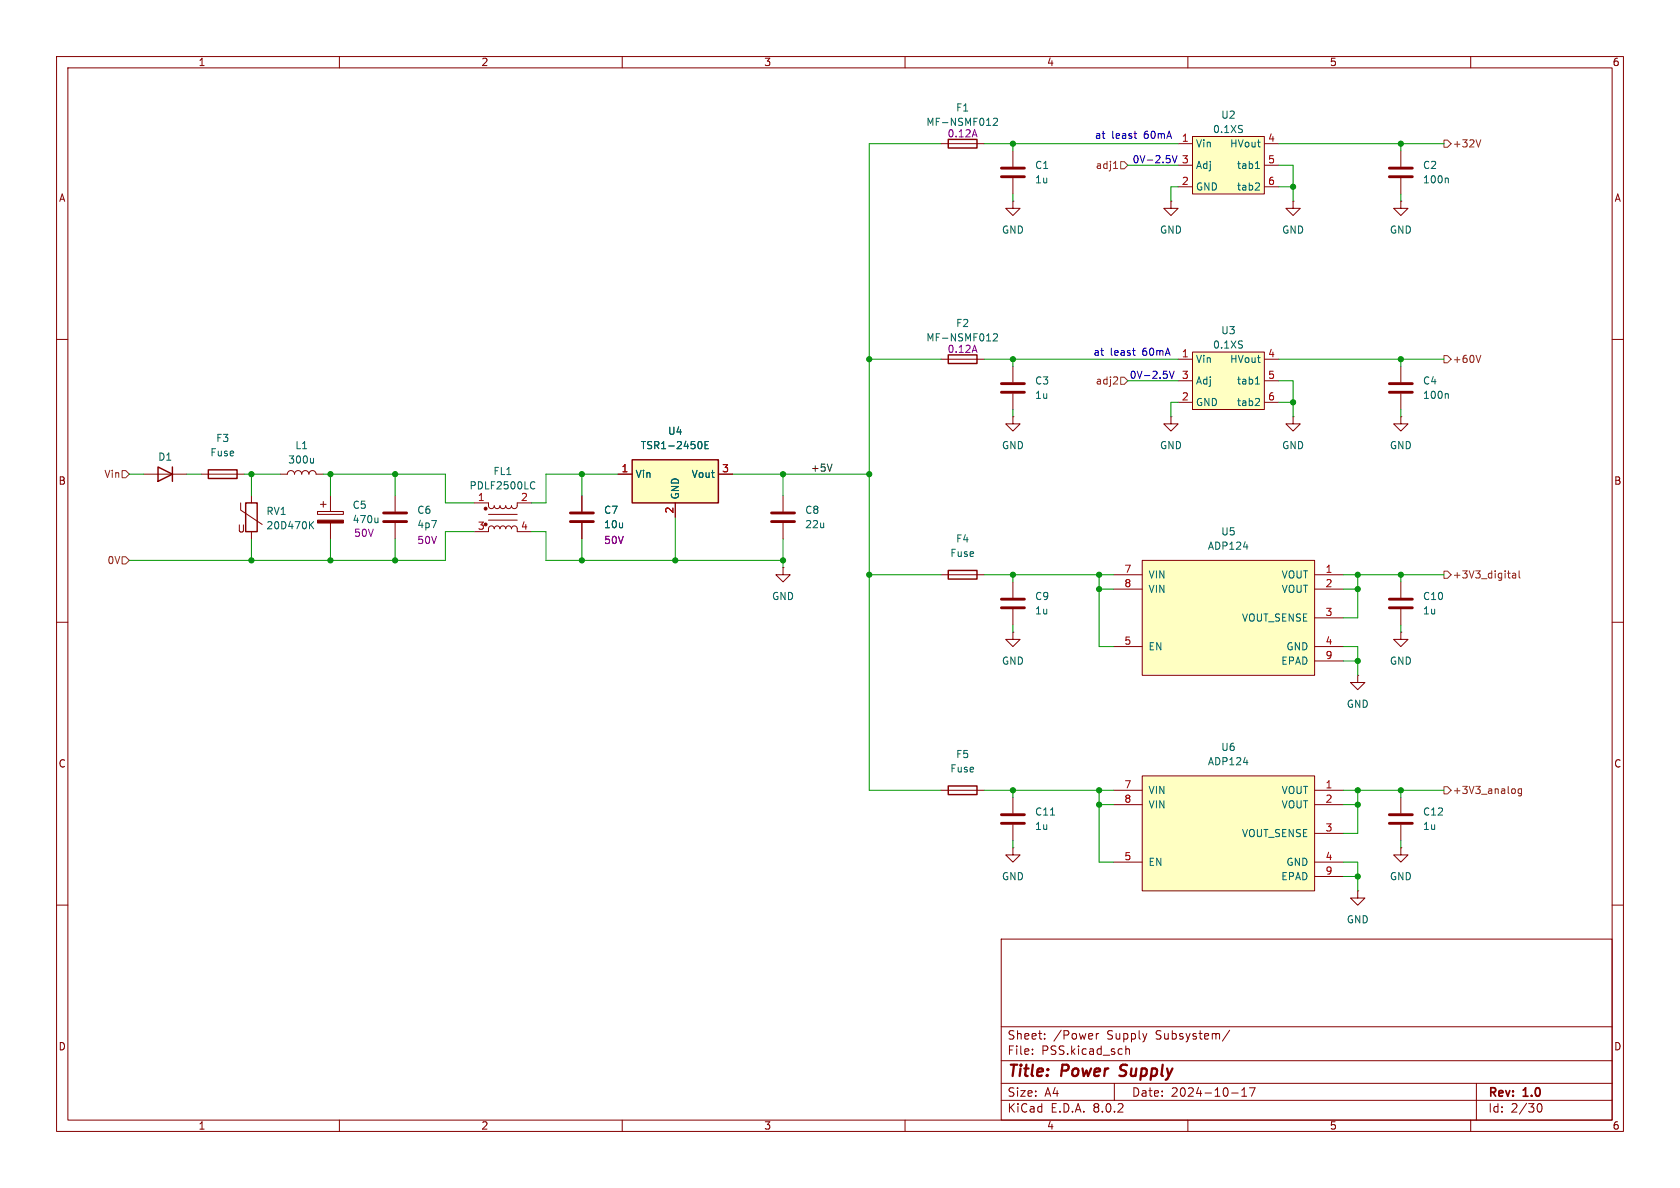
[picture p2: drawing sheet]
<svg xmlns="http://www.w3.org/2000/svg" width="297mm" height="210mm" viewBox="0 0 297 210" stroke-linecap="round" stroke-linejoin="round" font-family="sans-serif">
<g fill="none" stroke="#840000" stroke-width=".18">
<path d="M10 10h277v190h-277zM12 12h273v186h-273zM60 10v2M110 10v2M160 10v2M210 10v2M260 10v2M10 60h2M285 60h2M228.6 73.7v1.2h1.3l-1.3 1.3-1.3-1.3h1.3M228.6 73.7h.1M247.6 73.7v1.2h1.3l-1.3 1.3-1.2-1.3h1.2"/>
<path d="M247.6 73.7h.1M138.4 87.6v2.8M138.4 92.5v2.8M10 110h2M285 110h2M10 160h2M285 160h2M177 166h108v32h-108zM60 198v2M110 198v2M160 198v2M177 194.5h108"/>
<path d="M177 191.5h108M177 187.5h108M177 181.5h108M182.5 186.3v.1M182.5 185.5v.1M184.7 183.6v.1M184.7 182.8v.1M193.8 182.7v1M194.2 182.7l-.2 .1-.2 .2M197 191.5v3M199 184.9v1.5M199 185.5l.2-.1 .4 .1 .1 .9"/>
<path d="M210 198v2M217.4 182.1l-1.3 2M217.7 193.2h1.2M219.5 193.8h.9M219.5 192.7l.5-.4v1.5M220.9 192.3h1l-.7 1.5M260 198v2M261 191.5v6.5M271.7 195.7l.2-.5 .2-.1a.8 .8 0 0 1 .5 .7 .8 .8 0 0 1-.5 .8l-.2-.1-.2-.5"/>
</g>
<path d="M197.9 190.1l.3 .1M198.2 188.4l-.1 .4v.2" fill="none" stroke="#840000" stroke-width=".4"/>
<path d="M136.4 92.2h4.1M136.4 90.7h4.1" fill="none" stroke="#840000" stroke-width=".51"/>
<path d="M210.8 24.1h12.7v10.2h-12.7z" fill="#ffffc2"/>
<g fill="none" stroke="#840000" stroke-width=".18">
<path d="M207 35.6v1.2h1.3l-1.3 1.3-1.3-1.3h1.3M207 35.6h.1M208.3 25.4h2.5M208.3 33h2.5M208.3 29.2h2.5M210.8 24.1h12.7v10.2h-12.7zM223.5 25.4h2.6M223.5 33h2.6M223.5 29.2h2.6M247.6 64.8v2.8M247.6 69.6v2.8M179.1 102.9v2.8"/>
<path d="M179.1 107.7v2.8"/>
</g>
<path d="M221.9 29.8h.8M222.2 28.7l.1-.2v1.3M222.5 32.4l.2 .2-.1 .3-.7 .7h.8M255.9 69.6l.1 .2v.6" fill="none" stroke="#006464" stroke-width=".18"/>
<path d="M245.6 69.3h4.1M245.6 67.8h4.1M177 107.4h4.1M177 105.9h4.1" fill="none" stroke="#840000" stroke-width=".51"/>
<path d="M201.9 99.1h30.5v20.3h-30.5z" fill="#ffffc2"/>
<g fill="none" stroke="#840000" stroke-width=".18">
<path d="M228.6 35.6v1.2h1.3l-1.3 1.3-1.3-1.3h1.3M228.6 35.6h.1M247.6 35.6v1.2h1.3l-1.3 1.3-1.2-1.3h1.2M247.6 35.6h.1M247.6 26.7v2.8M247.6 31.5v2.8M102.9 87.6v2.8M102.9 92.5v2.8M201.9 99.1h30.5v20.3h-30.5zM138.4 100.3v1.3h1.3l-1.3 1.3-1.2-1.3h1.2M138.4 100.3h.1M166.4 101.6h7.6"/>
<path d="M179.1 111.8v1.2h1.2l-1.2 1.3-1.3-1.3h1.3M179.1 111.8h.1M196.8 101.6h5.1M196.8 104.1h5.1M196.8 114.3h5.1M232.4 101.6h5.1M232.4 104.1h5.1M232.4 109.2h5.1M232.4 114.3h5.1M232.4 116.8h5.1M240 119.4v1.3h1.3l-1.3 1.2-1.2-1.2h1.2M240 119.4h.1"/>
<path d="M247.6 111.8v1.2h1.3l-1.3 1.3-1.2-1.3h1.2M247.6 111.8h.1M247.6 102.9v2.8M247.6 107.7v2.8M247.6 141v2.8M247.6 145.8v2.8"/>
</g>
<path d="M255.9 31.5l.1 .2v.6M219.8 96.7h.8" fill="none" stroke="#006464" stroke-width=".18"/>
<path d="M245.6 31.2h4.1M245.6 29.7h4.1M100.8 92.2h4.1M100.8 90.7h4.1M245.6 107.4h4.1M245.6 105.9h4.1M245.6 145.5h4.1M245.6 144h4.1" fill="none" stroke="#840000" stroke-width=".51"/>
<path d="M167.6 100.8h5.1v1.6h-5.1z" fill="none" stroke="#840000" stroke-width=".25"/>
<path d="M210.8 62.2h12.7v10.2h-12.7z" fill="#ffffc2"/>
<path d="M208.3 63.5h2.5M208.3 71.1h2.5M208.3 67.3h2.5M210.8 62.2h12.7v10.2h-12.7zM223.5 63.5h2.6M223.5 71.1h2.6M223.5 67.3h2.6" fill="none" stroke="#840000" stroke-width=".18"/>
<path d="M221.9 67.9h.8M222.2 66.8l.1-.2v1.3M222.5 70.5l.2 .2-.1 .3-.7 .7h.8" fill="none" stroke="#006464" stroke-width=".18"/>
<path d="M111.8 81.3h15.2v7.6h-15.2z" fill="#ffffc2"/>
<path d="M111.8 81.3h15.2v7.6h-15.2z" fill="none" stroke="#840000" stroke-width=".25"/>
<path d="M109.2 83.8h2.6M119.4 88.9v2.5M127 83.8h2.5" fill="none" stroke="#840000" stroke-width=".18"/>
<path d="M123.8 78a.79 .79 0 0 1 0 1.3M124.6 78.7h.5M125.2 78h-.6v1.3h.6" fill="none" stroke="#006464" stroke-width=".18"/>
<path d="M201.9 137.2h30.5v20.3h-30.5z" fill="#ffffc2"/>
<g fill="none" stroke="#840000" stroke-width=".18">
<path d="M166.4 25.4h7.6M179.1 35.6v1.2h1.2l-1.2 1.3-1.3-1.3h1.3M179.1 35.6h.1M179.1 26.7v2.8M179.1 31.5v2.8M166.4 63.5h7.6M179.1 73.7v1.2h1.2l-1.2 1.3-1.3-1.3h1.3M179.1 73.7h.1M179.1 64.8v2.8M179.1 69.6v2.8M207 73.7v1.2h1.3l-1.3 1.3-1.3-1.3h1.3M207 73.7h.1"/>
<path d="M25.4 83.8h7.6M35.6 83.8h7.6M42.5 88.9v1.3l3.9 2.5M44.4 87.6v1.3M44.4 94v1.3M49.5 83.8h1.3a.64 .64 0 0 1 .6-.6 .64 .64 0 0 1 .7 .6 .64 .64 0 0 1 .6-.6 .64 .64 0 0 1 .6 .6 .64 .64 0 0 1 .7-.6 .64 .64 0 0 1 .6 .6 .64 .64 0 0 1 .6-.6 .64 .64 0 0 1 .7 .6h1.2M56.1 90.4h4.6v.5h-4.6zM56.6 89.2h1.1M57.1 88.6v1.1M58.4 87.6v2.8M58.4 92.5v2.8M69.8 87.6v2.8"/>
<path d="M69.8 92.5v2.8M83.8 88.9h2.6v.7l.5 .3 .3-.1 .2-.4 .1 .3 .3 .2 .4-.1 .2-.4 .1 .3 .3 .2 .4-.1 .2-.4 .1 .3 .3 .2 .4-.1 .2-.4 .2 .4 .4 .1 .4-.3v-.7h2.6M86.4 90.9h5M86.4 91.9h5M91.4 93.5l-.1-.4-.3-.1-.4 .1-.2 .4-.1-.4-.3-.1-.4 .1-.2 .4-.1-.3-.3-.2-.4 .1-.2 .4-.2-.4-.4-.1-.3 .1-.1 .4-.2-.4-.4-.1-.4 .3v.7h-2.6M91.4 94h2.6M102.9 87.6v2.8M102.9 92.5v2.8M109.2 83.8h2.6M119.4 88.9v2.5M127 83.8h2.5M166.4 139.7h7.6"/>
<path d="M196.8 139.7h5.1M201.9 137.2h30.5v20.3h-30.5zM232.4 139.7h5.1M179.1 149.9v1.2h1.2l-1.2 1.3-1.3-1.3h1.3M179.1 149.9h.1M179.1 141v2.8M179.1 145.8v2.8M196.8 142.2h5.1M196.8 152.4h5.1M232.4 142.2h5.1M232.4 147.3h5.1M232.4 152.4h5.1"/>
<path d="M232.4 154.9h5.1M240 157.5v1.3h1.3l-1.3 1.2-1.2-1.2h1.2M240 157.5h.1M247.6 149.9v1.2h1.3l-1.3 1.3-1.2-1.3h1.2M247.6 149.9h.1"/>
</g>
<g fill="none" stroke="#006464" stroke-width=".18">
<path d="M175.6 21l.5-.1 .2 .4-.7 .9h.7M175.6 59.1l.5-.1 .2 .4-.7 .9h.7M123.8 78a.79 .79 0 0 1 0 1.3M124.6 78.7h.5M125.2 78h-.6v1.3h.6M54.9 92.8l.5 .7M55.4 81v.9M55.4 81.7l-.2 .2M55.4 92.2l-.7 .7M66.8 91.6v.8M66.8 92.3l-.2 .1M94 85.2h.3l.3 .1"/>
<path d="M94.6 86.3l-.3 .1h-.3M219.8 134.8h.8M185.7 144.1h.7"/>
</g>
<path d="M167.6 24.6h5.1v1.6h-5.1zM167.6 62.7h5.1v1.6h-5.1zM27.9 82.6l2.6 1.2-2.6 1.3zM30.5 82.6v2.5M36.8 83.1h5.1v1.5h-5.1zM43.4 88.9h2.1v5.1h-2.1zM167.6 138.9h5.1v1.6h-5.1z" fill="none" stroke="#840000" stroke-width=".25"/>
<path d="M177 31.2h4.1M177 29.7h4.1M177 69.3h4.1M177 67.8h4.1M67.8 92.2h4.1M67.8 90.7h4.1M177 145.5h4.1M177 144h4.1" fill="none" stroke="#840000" stroke-width=".51"/>
<path d="M172.3 22.9l.4 1.3M172.3 61l.4 1.3" fill="none" stroke="#840084" stroke-width=".18"/>
<g fill="#840000" stroke="#840000" stroke-width=".18">
<path d="M56.1 91.9h4.6v.6h-4.6z"/>
<circle cx="85.9" cy="92.7" r=".25"/>
<circle cx="85.9" cy="89.9" r=".25"/>
</g>
<g fill="none" stroke="#725600" stroke-width=".18">
<path d="M196.9 29.8h.7M198.1 28.6h.7l.6 .6-.6 .6h-.7zM255.3 24.8h.6l.6 .6-.6 .6h-.6zM261.8 24.7l-.4 1.3M197.5 66.7l.1 .2-.1 .3-.7 .7h.8M198.1 66.7h.7l.6 .6-.6 .6h-.7zM255.3 62.9h.6l.6 .6-.6 .6h-.6zM261.8 62.8l-.4 1.3M21.6 98.4h.6l.7 .7-.7 .6h-.6zM21.6 83.2h.6l.7 .6-.7 .7h-.6zM255.3 101h.6l.6 .6-.6 .6h-.6zM267.4 101.4h.5l.1 .8"/>
<path d="M268 101.6l-.5 .1-.1 .2 .1 .3 .5-.1M268.6 100.9v1.1l.1 .2M255.3 139.1h.6l.6 .6-.6 .6h-.6zM267.7 139.4l.2 .3v.3l-.2 .3M269 139.5l-.4-.1-.2 .3 .1 .5h.5M269 139.4v1.1l-.3 .2-.3-.1"/>
</g>
<path d="M147.1 82l-.4 1.3" fill="none" stroke="#0f0f0f" stroke-width=".18"/>
<path d="M200.5 23.6h.5M200.8 24.5h.2M207.2 27.5l.5 1.3 .4-1.3M200.2 62h.5M200.6 62.8h.1M206.7 65.6l.5 1.3 .4-1.3" fill="none" stroke="#0000c2" stroke-width=".18"/>
<g fill="none" stroke="#009600" stroke-width=".18">
<path d="M166.4 25.4h-12.7v114.3h12.7M174 25.4h34.3M179.1 25.4v1.3M179.1 34.3v1.3M199.4 29.2h8.9M208.3 33h-1.3v2.6M226.1 29.2h2.5v6.4M226.1 33h2.5M226.1 25.4h29.2M247.6 25.4v1.3M247.6 34.3v1.3M153.7 63.5h12.7"/>
<path d="M174 63.5h34.3M179.1 63.5v1.3M179.1 72.4v1.3M199.4 67.3h8.9M208.3 71.1h-1.3v2.6M226.1 67.3h2.5v6.4M226.1 71.1h2.5M226.1 63.5h29.2M247.6 63.5v1.3M247.6 72.4v1.3M22.9 83.8h2.5M33 83.8h2.6"/>
<path d="M43.2 83.8h6.3M44.4 83.8v3.8M44.4 95.3v3.8M57.1 83.8h21.6v5.1h5.1M58.4 83.8v3.8M58.4 95.3v3.8M69.8 83.8v3.8M69.8 95.3v3.8M83.8 94h-5.1v5.1h-55.8M94 94h2.5v5.1h41.9M102.9 83.8v3.8M102.9 95.3v3.8"/>
<path d="M109.2 83.8h-12.7v5.1h-2.5M119.4 91.4v7.7M129.5 83.8h24.2M138.4 83.8v3.8M138.4 95.3v5M153.7 101.6h12.7M174 101.6h22.8M179.1 101.6v1.3M179.1 110.5v1.3M194.3 101.6v12.7h2.5M194.3 104.1h2.5M237.5 101.6h17.8"/>
<path d="M237.5 114.3h2.5v5.1M237.5 104.1h2.5M237.5 116.8h2.5M240 101.6v7.6h-2.5M247.6 101.6v1.3M247.6 110.5v1.3M174 139.7h22.8M179.1 139.7v1.3M194.3 139.7v12.7h2.5M237.5 139.7h17.8M240 139.7v7.6h-2.5M247.6 139.7v1.3"/>
<path d="M179.1 148.6v1.3M194.3 142.2h2.5M237.5 154.9h2.5M237.5 152.4h2.5v5.1M237.5 142.2h2.5M247.6 148.6v1.3"/>
</g>
<g fill="#009600" stroke="#009600" stroke-width=".18">
<circle cx="240" cy="104.1" r=".46"/>
<circle cx="240" cy="116.8" r=".46"/>
<circle cx="240" cy="101.6" r=".46"/>
<circle cx="247.6" cy="101.6" r=".46"/>
<circle cx="194.3" cy="104.1" r=".46"/>
<circle cx="194.3" cy="101.6" r=".46"/>
<circle cx="194.3" cy="139.7" r=".46"/>
<circle cx="247.6" cy="63.5" r=".46"/>
<circle cx="247.6" cy="25.4" r=".46"/>
<circle cx="228.6" cy="71.1" r=".46"/>
<circle cx="228.6" cy="33" r=".46"/>
<circle cx="179.1" cy="101.6" r=".46"/>
<circle cx="179.1" cy="139.7" r=".46"/>
<circle cx="138.4" cy="83.8" r=".46"/>
<circle cx="138.4" cy="99.1" r=".46"/>
<circle cx="153.7" cy="101.6" r=".46"/>
<circle cx="153.7" cy="83.8" r=".46"/>
<circle cx="102.9" cy="83.8" r=".46"/>
<circle cx="102.9" cy="99.1" r=".46"/>
<circle cx="119.4" cy="99.1" r=".46"/>
<circle cx="240" cy="139.7" r=".46"/>
<circle cx="240" cy="154.9" r=".46"/>
<circle cx="240" cy="142.2" r=".46"/>
<circle cx="247.6" cy="139.7" r=".46"/>
<circle cx="194.3" cy="142.2" r=".46"/>
<circle cx="179.1" cy="25.4" r=".46"/>
<circle cx="153.7" cy="63.5" r=".46"/>
<circle cx="179.1" cy="63.5" r=".46"/>
<circle cx="69.8" cy="83.8" r=".46"/>
<circle cx="58.4" cy="83.8" r=".46"/>
<circle cx="58.4" cy="99.1" r=".46"/>
<circle cx="44.4" cy="99.1" r=".46"/>
<circle cx="44.4" cy="83.8" r=".46"/>
<circle cx="69.8" cy="99.1" r=".46"/>
</g>
<g font-size="2.8" fill="#840000">
<text x="178" y="190.9">Title:</text>
<text x="187.7" y="190.9">Power</text>
<text x="198.8" y="190.9">Supply</text>
</g>
<g font-size="2.1" fill="#840000">
<text x="178" y="184">Sheet:</text>
<text x="186.2" y="184">/Power</text>
<text x="195.7" y="184">Supply</text>
<text x="204.5" y="184">Subsystem/</text>
<text x="178" y="186.7">File:</text>
<text x="184.1" y="186.7">PSS.kicad_sch</text>
<text x="178" y="196.9">KiCad</text>
<text x="178" y="194.1">Size:</text>
<text x="184.7" y="194.1">A4</text>
<text x="185.7" y="196.9">E.D.A.</text>
<text x="193.3" y="196.9">8.0.2</text>
<text x="200" y="194.1">Date:</text>
<text x="207" y="194.1">2024-10-17</text>
<text x="263" y="194.3">Rev:</text>
<text x="263" y="196.9">Id:</text>
<text x="267.1" y="196.9">2/30</text>
<text x="269.4" y="194.3">1.0</text>
</g>
<g font-size="1.8" fill="#840000">
<text x="35" y="11.9">1</text>
<text x="85" y="11.9">2</text>
<text x="135" y="11.9">3</text>
<text x="185" y="11.9">4</text>
<text x="235" y="11.9">5</text>
<text x="285" y="11.9">6</text>
<text x="10.3" y="35.9">A</text>
<text x="285.3" y="35.9">A</text>
<text x="10.3" y="85.9">B</text>
<text x="285.3" y="85.9">B</text>
<text x="41.9" y="94.3">U</text>
<text x="10.3" y="135.9">C</text>
<text x="285.3" y="135.9">C</text>
<text x="10.3" y="185.9">D</text>
<text x="285.3" y="185.9">D</text>
<text x="35" y="199.9">1</text>
<text x="85" y="199.9">2</text>
<text x="135" y="199.9">3</text>
<text x="185" y="199.9">4</text>
<text x="235" y="199.9">5</text>
<text x="285" y="199.9">6</text>
</g>
<g font-size="1.8" fill="#006464">
<text x="163.7" y="22.5">MF-NSMF012</text>
<text x="168.9" y="19.9">F1</text>
<text x="214.3" y="23.7">0.1XS</text>
<text x="215.8" y="21.2">U2</text>
<text x="211.3" y="26.3">Vin</text>
<text x="217.4" y="26.3">HVout</text>
<text x="182.9" y="30.1">C1</text>
<text x="182.9" y="32.6">1u</text>
<text x="211.3" y="33.9">GND</text>
<text x="211.3" y="30.1">Adj</text>
<text x="218.6" y="30.1">tab1</text>
<text x="218.6" y="33.9">tab2</text>
<text x="251.5" y="30.1">C2</text>
<text x="251.5" y="32.6">100n</text>
<text x="177" y="41.5">GND</text>
<text x="205" y="41.5">GND</text>
<text x="226.6" y="41.5">GND</text>
<text x="245.6" y="41.5">GND</text>
<text x="168.9" y="58">F2</text>
<text x="215.8" y="59.3">U3</text>
<text x="163.7" y="60.6">MF-NSMF012</text>
<text x="211.3" y="64.4">Vin</text>
<text x="214.3" y="61.8">0.1XS</text>
<text x="217.4" y="64.4">HVout</text>
<text x="182.9" y="68.2">C3</text>
<text x="182.9" y="70.7">1u</text>
<text x="211.3" y="72">GND</text>
<text x="211.3" y="68.2">Adj</text>
<text x="218.6" y="68.2">tab1</text>
<text x="218.6" y="72">tab2</text>
<text x="251.5" y="68.2">C4</text>
<text x="251.5" y="70.7">100n</text>
<text x="118" y="77.1">U4</text>
<text x="27.9" y="81.6">D1</text>
<text x="37.1" y="80.9">Fuse</text>
<text x="38.1" y="78.3">F3</text>
<text x="50.8" y="82.1">300u</text>
<text x="52.1" y="79.6">L1</text>
<text x="113.2" y="79.6">TSR1-2450E</text>
<text x="177" y="79.6">GND</text>
<text x="205" y="79.6">GND</text>
<text x="226.6" y="79.6">GND</text>
<text x="245.6" y="79.6">GND</text>
<text x="82.9" y="86.7">PDLF2500LC</text>
<text x="87.1" y="84.2">FL1</text>
<text x="112.3" y="84.7">Vin</text>
<text x="120.2" y="88.4" transform="rotate(-90 120.2 88.4)">GND</text>
<text x="122.2" y="84.7">Vout</text>
<text x="47" y="91.2">RV1</text>
<text x="47" y="93.8">20D470K</text>
<text x="62.2" y="90.1">C5</text>
<text x="62.2" y="92.7">470u</text>
<text x="73.7" y="91">C6</text>
<text x="73.7" y="93.6">4p7</text>
<text x="106.7" y="91">C7</text>
<text x="106.7" y="93.6">10u</text>
<text x="142.2" y="91">C8</text>
<text x="142.2" y="93.6">22u</text>
<text x="215.8" y="94.8">U5</text>
<text x="167.9" y="98.7">Fuse</text>
<text x="168.9" y="96.1">F4</text>
<text x="213.4" y="97.4">ADP124</text>
<text x="136.4" y="106.3">GND</text>
<text x="182.9" y="106.3">C9</text>
<text x="202.9" y="102.5">VIN</text>
<text x="202.9" y="105">VIN</text>
<text x="226.5" y="102.5">VOUT</text>
<text x="226.5" y="105">VOUT</text>
<text x="251.5" y="106.3">C10</text>
<text x="182.9" y="108.8">1u</text>
<text x="219.5" y="110.1">VOUT_SENSE</text>
<text x="251.5" y="108.8">1u</text>
<text x="177" y="117.7">GND</text>
<text x="202.9" y="115.2">EN</text>
<text x="226.4" y="117.7">EPAD</text>
<text x="227.3" y="115.2">GND</text>
<text x="245.6" y="117.7">GND</text>
<text x="238" y="125.3">GND</text>
<text x="167.9" y="136.8">Fuse</text>
<text x="168.9" y="134.2">F5</text>
<text x="213.4" y="135.5">ADP124</text>
<text x="215.8" y="132.9">U6</text>
<text x="202.9" y="140.6">VIN</text>
<text x="202.9" y="143.1">VIN</text>
<text x="226.5" y="140.6">VOUT</text>
<text x="226.5" y="143.1">VOUT</text>
<text x="182.9" y="146.9">1u</text>
<text x="182.9" y="144.4">C11</text>
<text x="219.5" y="148.2">VOUT_SENSE</text>
<text x="251.5" y="146.9">1u</text>
<text x="251.5" y="144.4">C12</text>
<text x="177" y="155.8">GND</text>
<text x="202.9" y="153.3">EN</text>
<text x="226.4" y="155.8">EPAD</text>
<text x="227.3" y="153.3">GND</text>
<text x="245.6" y="155.8">GND</text>
<text x="238" y="163.4">GND</text>
</g>
<g font-size="1.8" fill="#840084">
<text x="167.4" y="24.5">0.12A</text>
<text x="167.4" y="62.6">0.12A</text>
<text x="62.5" y="95.1">50V</text>
<text x="73.7" y="96.4">50V</text>
<text x="106.7" y="96.4">50V</text>
</g>
<g font-size="1.8" fill="#0000c2">
<text x="193.5" y="24.7">at</text>
<text x="196.5" y="24.7">least</text>
<text x="200.1" y="29.1">0V-2.5V</text>
<text x="202.3" y="24.7">60mA</text>
<text x="193.2" y="63.1">at</text>
<text x="196.3" y="63.1">least</text>
<text x="202.1" y="63.1">60mA</text>
<text x="199.6" y="67.2">0V-2.5V</text>
</g>
<g font-size="1.8" fill="#a90000">
<text x="208.8" y="25.1">1</text>
<text x="208.8" y="29">3</text>
<text x="224.1" y="25.1">4</text>
<text x="224.1" y="29">5</text>
<text x="208.8" y="32.8">2</text>
<text x="224.1" y="32.8">6</text>
<text x="208.8" y="63.2">1</text>
<text x="224.1" y="63.2">4</text>
<text x="208.8" y="70.9">2</text>
<text x="208.8" y="67.1">3</text>
<text x="224.1" y="67.1">5</text>
<text x="224.1" y="70.9">6</text>
<text x="109.8" y="83.6">1</text>
<text x="127.6" y="83.6">3</text>
<text x="84.4" y="88.6">1</text>
<text x="92" y="88.6">2</text>
<text x="84.4" y="93.7">3</text>
<text x="92" y="93.7">4</text>
<text x="119.1" y="90.9" transform="rotate(-90 119.1 90.9)">2</text>
<text x="198.7" y="101.3">7</text>
<text x="234.2" y="101.3">1</text>
<text x="198.7" y="103.9">8</text>
<text x="234.2" y="103.9">2</text>
<text x="234.2" y="109">3</text>
<text x="198.7" y="114">5</text>
<text x="234.2" y="114">4</text>
<text x="234.2" y="116.6">9</text>
<text x="198.7" y="139.4">7</text>
<text x="198.7" y="142">8</text>
<text x="234.2" y="139.4">1</text>
<text x="234.2" y="142">2</text>
<text x="234.2" y="147.1">3</text>
<text x="198.7" y="152.1">5</text>
<text x="234.2" y="152.1">4</text>
<text x="234.2" y="154.7">9</text>
</g>
<g font-size="1.8" fill="#725600">
<text x="256.7" y="26.3">+32V</text>
<text x="193.6" y="30.1">adj1</text>
<text x="256.7" y="64.4">+60V</text>
<text x="193.6" y="68.2">adj2</text>
<text x="18.4" y="84.7">Vin</text>
<text x="18.9" y="99.9">0V</text>
<text x="256.7" y="102.5">+3V3_digital</text>
<text x="256.7" y="140.6">+3V3_analog</text>
</g>
<text font-size="1.8" fill="#0f0f0f" x="143.2" y="83.5">+5V</text>
</svg>
